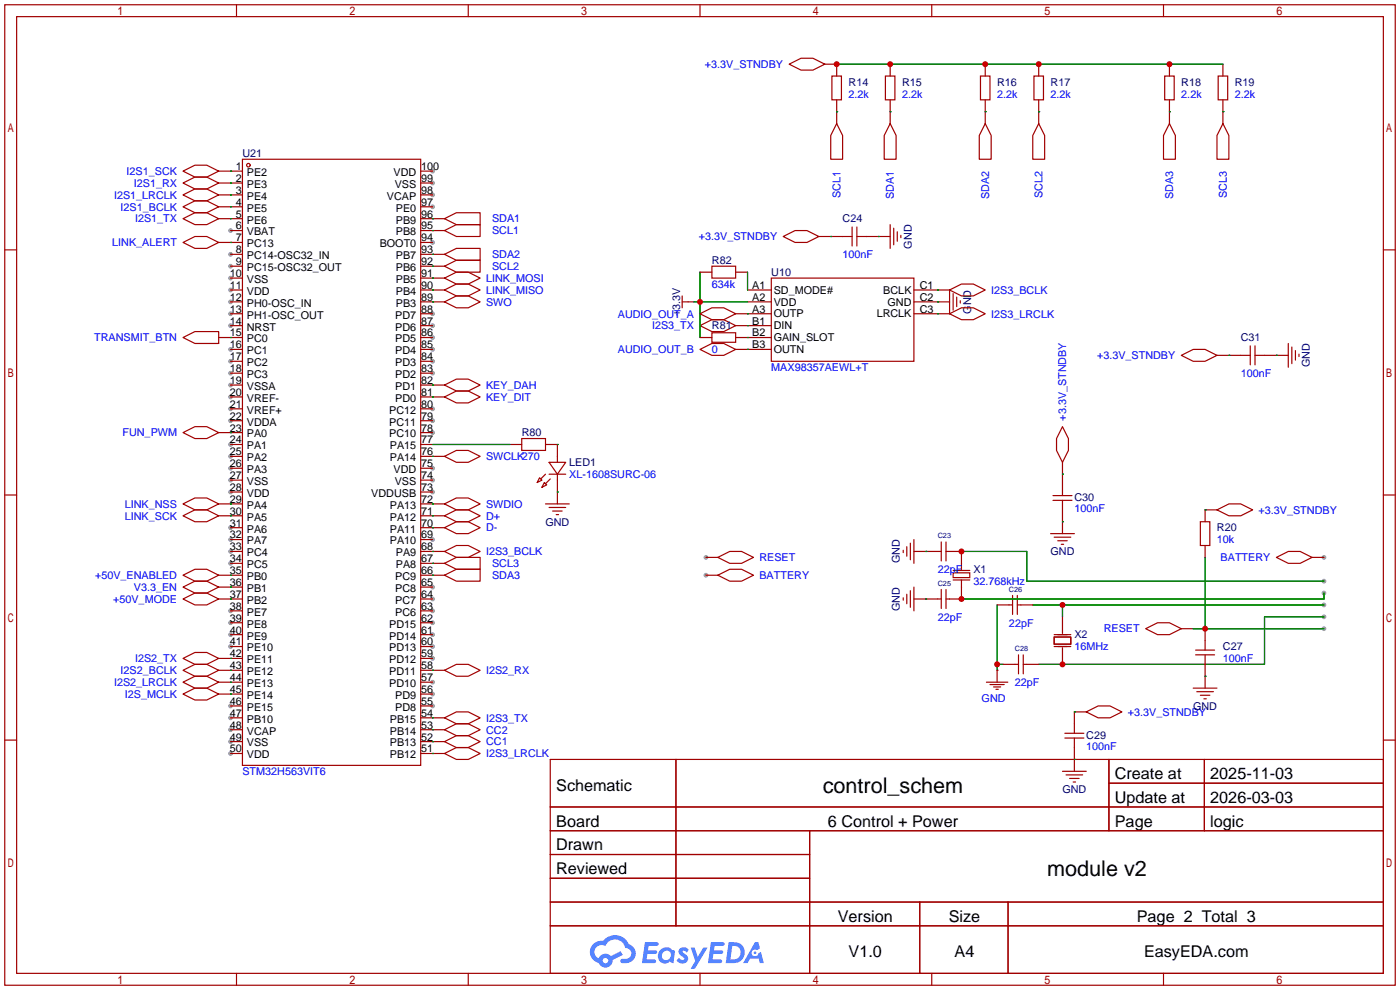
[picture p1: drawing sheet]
<svg xmlns="http://www.w3.org/2000/svg" width="299mm" height="212mm" viewBox="0 0 299 212" stroke-linecap="round" stroke-linejoin="round" font-family="sans-serif">
<g fill="#999">
<circle cx="283" cy="119.1" r=".51"/>
<circle cx="49.3" cy="49.3" r=".51"/>
<circle cx="49.3" cy="54.4" r=".51"/>
<circle cx="49.3" cy="56.9" r=".51"/>
<circle cx="49.3" cy="59.4" r=".51"/>
<circle cx="49.3" cy="62" r=".51"/>
<circle cx="49.3" cy="64.5" r=".51"/>
<circle cx="49.3" cy="67.1" r=".51"/>
<circle cx="49.3" cy="69.6" r=".51"/>
<circle cx="49.3" cy="74.7" r=".51"/>
<circle cx="49.3" cy="77.2" r=".51"/>
<circle cx="49.3" cy="79.8" r=".51"/>
<circle cx="49.3" cy="82.3" r=".51"/>
<circle cx="49.3" cy="84.8" r=".51"/>
<circle cx="49.3" cy="87.4" r=".51"/>
<circle cx="49.3" cy="89.9" r=".51"/>
<circle cx="49.3" cy="95" r=".51"/>
<circle cx="49.3" cy="97.5" r=".51"/>
<circle cx="49.3" cy="100.1" r=".51"/>
<circle cx="49.3" cy="102.6" r=".51"/>
<circle cx="49.3" cy="105.2" r=".51"/>
<circle cx="49.3" cy="112.8" r=".51"/>
<circle cx="49.3" cy="115.3" r=".51"/>
<circle cx="49.3" cy="117.9" r=".51"/>
<circle cx="49.3" cy="120.4" r=".51"/>
<circle cx="49.3" cy="130.6" r=".51"/>
<circle cx="49.3" cy="133.1" r=".51"/>
<circle cx="49.3" cy="135.6" r=".51"/>
<circle cx="49.3" cy="138.2" r=".51"/>
<circle cx="49.3" cy="150.9" r=".51"/>
<circle cx="49.3" cy="153.4" r=".51"/>
<circle cx="49.3" cy="156" r=".51"/>
<circle cx="49.3" cy="158.5" r=".51"/>
<circle cx="49.3" cy="161" r=".51"/>
<circle cx="92.5" cy="150.9" r=".51"/>
<circle cx="92.5" cy="148.3" r=".51"/>
<circle cx="92.5" cy="145.8" r=".51"/>
<circle cx="92.5" cy="140.7" r=".51"/>
<circle cx="92.5" cy="138.2" r=".51"/>
<circle cx="92.5" cy="135.6" r=".51"/>
<circle cx="92.5" cy="133.1" r=".51"/>
<circle cx="92.5" cy="130.6" r=".51"/>
<circle cx="92.5" cy="128" r=".51"/>
<circle cx="92.5" cy="125.5" r=".51"/>
<circle cx="92.5" cy="115.3" r=".51"/>
<circle cx="92.5" cy="105.2" r=".51"/>
<circle cx="92.5" cy="102.6" r=".51"/>
<circle cx="92.5" cy="100.1" r=".51"/>
<circle cx="92.5" cy="92.5" r=".51"/>
<circle cx="92.5" cy="89.9" r=".51"/>
<circle cx="92.5" cy="87.4" r=".51"/>
<circle cx="92.5" cy="79.8" r=".51"/>
<circle cx="92.5" cy="77.2" r=".51"/>
<circle cx="92.5" cy="74.7" r=".51"/>
<circle cx="92.5" cy="72.1" r=".51"/>
<circle cx="92.5" cy="69.6" r=".51"/>
<circle cx="92.5" cy="67.1" r=".51"/>
<circle cx="92.5" cy="51.8" r=".51"/>
<circle cx="92.5" cy="44.2" r=".51"/>
<circle cx="92.5" cy="41.7" r=".51"/>
<circle cx="92.5" cy="39.1" r=".51"/>
<circle cx="92.5" cy="36.6" r=".51"/>
<circle cx="150.9" cy="119.1" r=".51"/>
<circle cx="150.9" cy="122.9" r=".51"/>
<circle cx="283" cy="129.3" r=".51"/>
<circle cx="283" cy="131.8" r=".51"/>
<circle cx="283" cy="134.4" r=".51"/>
<circle cx="283" cy="126.7" r=".51"/>
<circle cx="283" cy="124.2" r=".51"/>
</g>
<g fill="none" stroke="#a10000" stroke-width=".25">
<path d="M1 1h297.2v209.6h-297.2zM3.6 3.6h292.1v204.4h-292.1zM50.5 1v2.6M100.1 1v2.6M149.6 1v2.6M199.1 1v2.6M248.7 1v2.6M1 53.4h2.6M295.7 53.4h2.5M1 105.8h2.6M295.7 105.8h2.5M1 158.2h2.6"/>
<path d="M295.7 158.2h2.5M117.6 162.3h178.1v45.7h-178.1zM117.6 172.5h178.1M117.6 177.5h178.1M144.5 162.3v35.6M173 177.5v30.5M237 162.3v15.2M237 167.4h58.7M257.4 162.3v15.2M117.6 182.6h55.4M117.6 192.8h178.1M117.6 187.7h55.4"/>
<path d="M117.6 197.9h178.1M196.6 192.8v15.2M215.4 192.8v15.2M50.5 208v2.6M100.1 208v2.6M149.6 208v2.6M199.1 208v2.6M248.7 208v2.6"/>
</g>
<g fill="#5487ff">
<path d="M145.3 202.7a1.3 1.3 0 0 1 1.9 .3l-.4 .6a.54 .54 0 0 0-.9-.2l.1 .2a1.34 1.34 0 0 1 .9 1.8 1.47 1.47 0 0 1-2.3-.1l.5-.6 .8 .5a.31 .31 0 0 0 .4-.3 .31 .31 0 0 0-.3-.4 1.12 1.12 0 0 1-.7-1.8z"/>
<path d="M147.6 202.5h.9l.6 2 1.2-2h.9l-2.7 4.6h-.9l1-1.7z"/>
<path d="M137.8 201.4h1.7a1.31 1.31 0 0 1 1.2 .2 .4 .4 0 0 1-.3 .5l-1.8 .1-.1 .9h1.6a.4 .4 0 0 1 .4 .4 .4 .4 0 0 1-.5 .4h-1.6l-.2 1.2h1.4a.46 .46 0 0 1 .5 0 .46 .46 0 0 1 .1 .5l-.4 .2h-2.6z"/>
<path d="M151.9 201.4h1.7a1.32 1.32 0 0 1 1.2 .2 .39 .39 0 0 1-.3 .5l-1.8 .1-.1 .9h1.6a.4 .4 0 0 1 .4 .4 .4 .4 0 0 1-.4 .4h-1.7l-.2 1.2h1.4a.46 .46 0 0 1 .5 0 .46 .46 0 0 1 .1 .5l-.4 .2h-2.6z"/>
<path d="M161.3 201.4h.8l.3 1.3-.6 .4a.75 .75 0 0 0-1.1 .3 .75 .75 0 0 0 .5 1 .75 .75 0 0 0 .9-.7l.5-.2 .6 2.3h-.8l-.3-.9h-1.8l-.5 .9h-1z"/>
<path d="M155.7 201.4l-.6 4.4h1.5a2.27 2.27 0 0 0 2.6-2.2 2.27 2.27 0 0 0-2.7-2.2zM156.5 202.1a1.5 1.5 0 0 1 1.8 1.6 1.5 1.5 0 0 1-1.9 1.4h-.3z"/>
<path d="M141.2 203a1.6 1.6 0 0 0-.3 2.3 1.6 1.6 0 0 0 2.3 .2l.7 .3 .3-2.4-.1-.3-.5-.1a1.58 1.58 0 0 0-2.4 0zM141.8 203.5a.98 .98 0 0 1 1.6 .4 .98 .98 0 0 1-1.1 1.3 .94 .94 0 0 1-.9-.7 .94 .94 0 0 1 .4-1z"/>
<path d="M126.8 201.8a2.37 2.37 0 0 0 1.1 4 1.54 1.54 0 0 0 1.8 1 1.54 1.54 0 0 0 1.2-1.6l2.2-1.1-.5-.8-2 1a1.57 1.57 0 0 0-2.7 .5 1.5 1.5 0 0 1-.7-2.1 1.5 1.5 0 0 1 2.2-.5 2.23 2.23 0 0 1 2.3-1.4 2.23 2.23 0 0 1 2 1.8 1.16 1.16 0 0 1 1.2 1.1 1.16 1.16 0 0 1-1.1 1.2h-.7a.47 .47 0 0 0-.5 .4 .47 .47 0 0 0 .4 .5 2.17 2.17 0 0 0 2.5-.9 2.17 2.17 0 0 0-.3-2.7l-.8-.4a3.2 3.2 0 0 0-5.5-.7l-1.1 .1zM128.8 205.3a.6 .6 0 0 1 1.2 0 .6 .6 0 0 1-1.2 0z"/>
<circle cx="161.4" cy="203.6" r=".28"/>
</g>
<g fill="none" stroke="#008700" stroke-width=".25">
<path d="M178.8 13.7h82.6M49.3 39.1h.1M49.3 36.6h.1M178.8 23.9h.1M190.2 23.9h.1M210.6 23.9h.1M222 23.9h.1M249.9 23.9h.1M261.4 23.9h.1M49.3 46.7h.1M49.3 41.7h.1M49.3 44.2h.1"/>
<path d="M49.3 51.8h.1M92.5 46.7h.1M92.5 49.3h.1M92.5 59.4h.1M92.5 56.9h.1M92.5 54.4h.1M149.6 58.2v13.9M159.8 58.2v3.8M177.5 50.5h.1M187.7 50.5h.1M49.3 72.1h.1M92.5 62h.1"/>
<path d="M92.5 64.5h.1M148.3 64.5h11.5M159.8 69.6h.1M159.8 67.1h.1M159.8 74.7h.1M159.8 72.1h.1M200.4 62h.1M200.4 67.1h.1M200.4 64.5h.1M262.6 75.9h.1M272.8 75.9h.1M49.3 92.5h.1"/>
<path d="M92.5 84.8h.1M92.5 82.3h.1M92.5 97.5h.1M92.5 95h16.5M119.1 95h.1M49.3 110.2h.1M49.3 107.7h.1M92.5 117.9h.1M92.5 110.2h.1M92.5 112.8h.1M92.5 107.7h.1M119.1 105.2h.1"/>
<path d="M197.9 117.9h.1M205.5 117.9h14v6.3h63.5M227.1 101.3h.1M227.1 111.5h.1M257.6 109h.1M257.6 119.1v15.3M49.3 122.9h.1M49.3 125.5h.1M49.3 128h.1M92.5 122.9h.1M92.5 120.4h.1M197.9 128h.1"/>
<path d="M213.1 129.3v14M220.7 129.3h62.3M227.1 129.3v2.5M255 134.4h28M283 131.8h-12.7v10.2h-48.3M283 126.7v1.3h-77.5M49.3 143.3h.1M49.3 140.7h.1M49.3 145.8h.1M49.3 148.3h.1M92.5 143.3h.1M92.5 153.4h.1"/>
<path d="M92.5 158.5h.1M92.5 156h.1M213.1 142h1.3M229.6 152.1h.1M257.6 144.5h.1M92.5 161h.1M229.6 162.3h.1"/>
</g>
<g fill="none" stroke="#a10000" stroke-width=".25">
<path d="M168.7 13.7l2.5-1.3h2.5l2.6 1.3-2.6 1.3h-2.5zM176.3 13.7h2.5v2.6M177.8 16.3h2v5h-2zM189.2 16.3h2.1v5h-2.1zM190.2 13.7v2.6M209.5 16.3h2.1v5h-2.1zM210.6 13.7v2.6M221 16.3h2v5h-2zM222 13.7v2.6M248.9 16.3h2.1v5h-2.1zM249.9 13.7v2.6M260.3 16.3h2.1v5h-2.1z"/>
<path d="M261.4 13.7v2.6M39.1 39.1l2.6-1.3h2.5l2.5 1.3-2.5 1.3h-2.5zM39.1 36.6l2.6-1.3h2.5l2.5 1.3-2.5 1.2h-2.5zM46.7 36.6h5.1M46.7 39.1h5.1M51.8 34h38.1v129.6h-38.1zM89.9 36.6h2.6M89.9 39.1h2.6M178.8 26.4l1.3 2.6v5h-2.6v-5zM178.8 21.3v5.1M190.2 26.4l1.3 2.6v5h-2.5v-5zM190.2 21.3v5.1"/>
<path d="M210.6 26.4l1.2 2.6v5h-2.5v-5zM210.6 21.3v5.1M222 26.4l1.3 2.6v5h-2.6v-5zM222 21.3v5.1M249.9 26.4l1.3 2.6v5h-2.5v-5zM249.9 21.3v5.1M261.4 26.4l1.2 2.6v5h-2.5v-5zM261.4 21.3v5.1M39.1 46.7l2.6-1.2h2.5l2.5 1.2-2.5 1.3h-2.5zM39.1 41.7l2.6-1.3h2.5l2.5 1.3-2.5 1.2h-2.5zM39.1 44.2l2.6-1.3h2.5l2.5 1.3-2.5 1.3h-2.5zM39.1 51.8l2.6-1.3h2.5l2.5 1.3-2.5 1.3h-2.5z"/>
<path d="M46.7 46.7h5.1M46.7 41.7h5.1M46.7 44.2h5.1M46.7 51.8h5.1M49.3 49.3h2.5M49.3 54.4h2.5M49.3 56.9h2.5M49.3 59.4h2.5M89.9 49.3h5.1M89.9 46.7h5.1M89.9 41.7h2.6M89.9 44.2h2.6"/>
<path d="M89.9 51.8h2.6M89.9 54.4h5.1M89.9 56.9h5.1M89.9 59.4h5.1M95 49.3l2.5-1.3h5.1v2.5h-5.1zM95 46.7l2.5-1.2h5.1v2.5h-5.1zM95 59.4l2.5-1.2h2.6l2.5 1.2-2.5 1.3h-2.6zM95 56.9l2.5-1.3h5.1v2.6h-5.1zM95 54.4l2.5-1.3h5.1v2.5h-5.1zM149.6 58.2h2.5M152.1 56.9h5.1v2.5h-5.1zM157.2 58.2h2.6"/>
<path d="M164.8 59.4h30.5v17.8h-30.5zM167.4 50.5l2.5-1.2h2.6l2.5 1.2-2.5 1.3h-2.6zM175 50.5h7.1M182.1 48.5v4.1M183.1 50.5h7.1M183.1 48.5v4.1M190.2 48v5.1M191 48.8v3.5M191.8 49.5v2.1M192.5 50.3v.5M39.1 72.1l2.6-1.2h5v2.5h-5zM46.7 72.1h5.1"/>
<path d="M49.3 64.5h2.5M49.3 62h2.5M49.3 67.1h2.5M49.3 69.6h2.5M49.3 74.7h2.5M49.3 77.2h2.5M49.3 79.8h2.5M89.9 64.5h5.1M89.9 62h5.1M89.9 67.1h2.6M89.9 69.6h2.6M89.9 72.1h2.6"/>
<path d="M89.9 74.7h2.6M89.9 77.2h2.6M89.9 79.8h2.6M95 62l2.5-1.3h2.6l2.5 1.3-2.5 1.2h-2.6zM95 64.5l2.5-1.3h2.6l2.5 1.3-2.5 1.3h-2.6zM145.8 64.5h2.5M145.8 63.2v2.6M149.6 69.6l2.5-1.3h2.6l2.5 1.3-2.5 1.3h-2.6zM149.6 67.1l2.5-1.3h2.6l2.5 1.3-2.5 1.2h-2.6zM149.6 74.7l2.5-1.3h2.6l2.5 1.3-2.5 1.2h-2.6zM149.6 72.1h2.5M152.1 71.1h5.1v2.1h-5.1z"/>
<path d="M157.2 67.1h7.6M157.2 69.6h7.6M157.2 72.1h7.6M157.2 74.7h7.6M159.8 64.5h5M159.8 62h5M195.3 64.5h7.6M195.3 62h7.6M195.3 67.1h7.6M202.9 62l2.6-1.3h2.5l2.6 1.3-2.6 1.2h-2.5zM202.9 67.1l2.6-1.3h2.5l2.6 1.3-2.6 1.2h-2.5zM202.9 62v5.1"/>
<path d="M203.7 62.7v3.6M204.5 63.5v2M205.2 64.3v.5M252.5 75.9l2.5-1.2h2.6l2.5 1.2-2.5 1.3h-2.6zM260.1 75.9h7.1M267.2 73.9v4.1M268.2 75.9h7.1M268.2 73.9v4.1M275.3 73.4v5.1M276.1 74.2v3.5M276.9 74.9v2.1M277.6 75.7v.5"/>
<path d="M39.1 92.5l2.6-1.3h2.5l2.5 1.3-2.5 1.2h-2.5zM46.7 92.5h5.1M49.3 82.3h2.5M49.3 84.8h2.5M49.3 87.4h2.5M49.3 89.9h2.5M49.3 95h2.5M49.3 97.5h2.5M89.9 82.3h5.1M89.9 84.8h5.1M89.9 87.4h2.6M89.9 89.9h2.6"/>
<path d="M89.9 92.5h2.6M89.9 95h2.6M89.9 97.5h5.1M95 84.8l2.5-1.2h2.6l2.5 1.2-2.5 1.3h-2.6zM95 82.3l2.5-1.3h2.6l2.5 1.3-2.5 1.3h-2.6zM95 97.5l2.5-1.2h2.6l2.5 1.2-2.5 1.3h-2.6zM109 95h2.5M111.5 93.7h5.1v2.6h-5.1zM116.6 95h2.5v3.8M117.3 98.8h3.6l-1.8 2.5zM227.1 91.2l1.2 2.5v2.6l-1.2 2.5-1.3-2.5v-2.6zM227.1 98.8v7.1"/>
<path d="M39.1 110.2l2.6-1.2h2.5l2.5 1.2-2.5 1.3h-2.5zM39.1 107.7l2.6-1.3h2.5l2.5 1.3-2.5 1.3h-2.5zM46.7 110.2h5.1M46.7 107.7h5.1M49.3 117.9h2.5M49.3 112.8h2.5M49.3 100.1h2.5M49.3 102.6h2.5M49.3 105.2h2.5M49.3 115.3h2.5M89.9 117.9h5.1M89.9 112.8h5.1"/>
<path d="M89.9 110.2h5.1M89.9 100.1h2.6M89.9 102.6h2.6M89.9 105.2h2.6M89.9 107.7h5.1M89.9 115.3h2.6M95 112.8l2.5-1.3h2.6l2.5 1.3-2.5 1.2h-2.6zM95 110.2l2.5-1.2h2.6l2.5 1.2-2.5 1.3h-2.6zM95 117.9l2.5-1.3h2.6l2.5 1.3-2.5 1.2h-2.6zM95 107.7l2.5-1.3h2.6l2.5 1.3-2.5 1.3h-2.6zM115.3 102.1l.5 .5-1 .5zM116.3 103.1l.5 .5-1 .5z"/>
<path d="M116.6 107.7h5.1M116.6 101.3l-1 1.1M117.3 101.3h3.6M117.3 108.5h3.6M117.6 102.4l-1 1M118.1 109.2h2M118.9 110h.5M119.1 101.3v6.4M150.9 119.1h2.5M153.4 119.1l2.6-1.2h2.5l2.5 1.2-2.5 1.3h-2.5zM193 117.6v.5M193.8 116.8v2.1"/>
<path d="M194.6 116.1v3.5M195.3 117.9h5.9M195.3 115.3v5.1M201.2 115.8v4.1M202.2 117.9h3.3v4M202.2 115.8v4.1M224.5 114h5.1M225 106.9h4.1M225 105.9h4.1M225.3 114.8h3.6M226.1 115.6h2M226.8 116.3h.5"/>
<path d="M227.1 106.9v7.1M256.5 111.5h2.1v5.1h-2.1zM257.6 116.6v2.5M260.1 109l2.5-1.3h2.6l2.5 1.3-2.5 1.2h-2.6zM260.1 109h-2.5v2.5M272.8 119.1l2.5-1.2h2.6l2.5 1.2-2.5 1.3h-2.6zM280.4 119.1h2.6M39.1 122.9l2.6-1.2h2.5l2.5 1.2-2.5 1.3h-2.5zM39.1 125.5l2.6-1.3h2.5l2.5 1.3-2.5 1.2h-2.5zM39.1 128l2.6-1.3h2.5l2.5 1.3-2.5 1.3h-2.5zM46.7 128h5.1M46.7 122.9h5.1"/>
<path d="M46.7 125.5h5.1M49.3 135.6h2.5M49.3 138.2h2.5M49.3 120.4h2.5M49.3 130.6h2.5M49.3 133.1h2.5M89.9 128h2.6M89.9 135.6h2.6M89.9 138.2h2.6M89.9 120.4h5.1M89.9 122.9h5.1M89.9 125.5h2.6"/>
<path d="M89.9 130.6h2.6M89.9 133.1h2.6M95 120.4l2.5-1.3h5.1v2.6h-5.1zM95 122.9l2.5-1.2h5.1v2.5h-5.1zM150.9 122.9h2.5M153.4 122.9l2.6-1.2h2.5l2.5 1.2-2.5 1.3h-2.5zM193 127.8v.5M193.8 127v2M194.6 126.2v3.6M195.3 128h5.9M195.3 125.5v5.1M201.2 126v4"/>
<path d="M202.2 126v4M203.7 122.4h3.6v1h-3.6zM203.7 124h3.6M203.7 121.9h3.6M205.5 124v4h-3.3M213.1 129.3h3.3M216.4 127.3v4M217.4 127.3v4M217.4 129.3h3.3M217.7 140v4M218.7 140v4M225.3 136.1h3.6v1.6h-3.6z"/>
<path d="M225.3 135.6h3.6M225.3 138.2h3.6M227.1 131.8v3.6M227.1 138.4v3.6M244.9 134.4l2.5-1.3h2.5l2.6 1.3-2.6 1.2h-2.5zM252.5 134.4h2.5M255.5 138.9h4.1M255.5 140h4.1M257.6 134.4v4.5M257.6 140v7.1M39.1 140.7l2.6-1.3h2.5l2.5 1.3-2.5 1.3h-2.5zM39.1 145.8l2.6-1.3h2.5l2.5 1.3-2.5 1.3h-2.5z"/>
<path d="M39.1 143.3l2.6-1.3h2.5l2.5 1.3-2.5 1.2h-2.5zM39.1 148.3l2.6-1.2h2.5l2.5 1.2-2.5 1.3h-2.5zM46.7 145.8h5.1M46.7 140.7h5.1M46.7 143.3h5.1M46.7 148.3h5.1M49.3 158.5h2.5M49.3 156h2.5M49.3 150.9h2.5M49.3 153.4h2.5M89.9 145.8h2.6M89.9 158.5h5.1"/>
<path d="M89.9 156h5.1M89.9 140.7h2.6M89.9 143.3h5.1M89.9 148.3h2.6M89.9 150.9h2.6M89.9 153.4h5.1M95 158.5l2.5-1.3h2.6l2.5 1.3-2.5 1.3h-2.6zM95 156l2.5-1.3h2.6l2.5 1.3-2.5 1.2h-2.6zM95 143.3l2.5-1.3h2.6l2.5 1.3-2.5 1.2h-2.6zM95 153.4l2.5-1.3h2.6l2.5 1.3-2.5 1.3h-2.6zM210.8 145.8h4.6M211.6 146.3h3"/>
<path d="M212.3 146.8h1.6M212.9 147.3h.5M213.1 143.3h.1M213.1 143.3v2.5M214.4 142h3.3M218.7 142h3.3M227.6 157.7h4M227.6 156.7h4M229.6 157.7v7.1M232.2 152.1l2.5-1.2h2.5l2.6 1.2-2.6 1.3h-2.5zM232.2 152.1h-2.6v4.6M255 147.1h5.1"/>
<path d="M255.8 147.8h3.5M256.5 148.6h2.1M257.3 149.4h.5M49.3 161h2.5M89.9 161h5.1M95 161l2.5-1.2h2.6l2.5 1.2-2.5 1.3h-2.6zM227.1 164.8h5.1M227.8 165.6h3.6M228.6 166.4h2M229.4 167.1h.5"/>
<circle cx="53.1" cy="35.3" r=".38"/>
</g>
<g fill="#c00">
<circle cx="227.1" cy="129.3" r=".63"/>
<circle cx="227.1" cy="142" r=".63"/>
<circle cx="213.1" cy="142" r=".63"/>
<circle cx="257.6" cy="134.4" r=".63"/>
<circle cx="205.5" cy="128" r=".63"/>
<circle cx="205.5" cy="117.9" r=".63"/>
<circle cx="178.8" cy="13.7" r=".63"/>
<circle cx="190.2" cy="13.7" r=".63"/>
<circle cx="210.6" cy="13.7" r=".63"/>
<circle cx="222" cy="13.7" r=".63"/>
<circle cx="249.9" cy="13.7" r=".63"/>
<circle cx="149.6" cy="64.5" r=".63"/>
</g>
<g font-size="4.6">
<text x="175.8" y="169.4">control_schem</text>
<text x="223.8" y="187.2">module v2</text>
</g>
<g font-size="3.5">
<text x="238.3" y="166.5">Create at</text>
<text x="258.7" y="166.5">2025-11-03</text>
<text x="118.9" y="169.1">Schematic</text>
<text x="238.3" y="171.6">Update at</text>
<text x="258.7" y="171.6">2026-03-03</text>
<text x="118.9" y="176.7">Board</text>
<text x="176.9" y="176.7">6 Control + Power</text>
<text x="238.3" y="176.7">Page</text>
<text x="258.7" y="176.7">logic</text>
<text x="118.9" y="181.8">Drawn</text>
<text x="118.9" y="186.8">Reviewed</text>
<text x="179.1" y="197">Version</text>
<text x="202.8" y="197">Size</text>
<text x="243" y="197">Page 2 Total 3</text>
<text x="181.4" y="204.6">V1.0</text>
<text x="204" y="204.6">A4</text>
<text x="244.5" y="204.6">EasyEDA.com</text>
</g>
<g font-size="2.3" fill="#00f">
<text x="150.6" y="14.5">+3.3V_STNDBY</text>
<text x="181.4" y="20.9">2.2k</text>
<text x="192.8" y="20.9">2.2k</text>
<text x="213.1" y="20.9">2.2k</text>
<text x="224.5" y="20.9">2.2k</text>
<text x="252.5" y="20.9">2.2k</text>
<text x="263.9" y="20.9">2.2k</text>
<text x="27.1" y="37.4">I2S1_SCK</text>
<text x="28.6" y="39.9">I2S1_RX</text>
<text x="24.4" y="42.5">I2S1_LRCLK</text>
<text x="25.8" y="45">I2S1_BCLK</text>
<text x="28.9" y="47.5">I2S1_TX</text>
<text x="105.2" y="47.5">SDA1</text>
<text x="179.6" y="42.4" transform="rotate(-90 179.6 42.4)">SCL1</text>
<text x="191.1" y="42.6" transform="rotate(-90 191.1 42.6)">SDA1</text>
<text x="211.4" y="42.6" transform="rotate(-90 211.4 42.6)">SDA2</text>
<text x="222.8" y="42.4" transform="rotate(-90 222.8 42.4)">SCL2</text>
<text x="250.7" y="42.6" transform="rotate(-90 250.7 42.6)">SDA3</text>
<text x="262.2" y="42.4" transform="rotate(-90 262.2 42.4)">SCL3</text>
<text x="24" y="52.6">LINK_ALERT</text>
<text x="105.2" y="50.1">SCL1</text>
<text x="149.4" y="51.4">+3.3V_STNDBY</text>
<text x="105.2" y="57.7">SCL2</text>
<text x="105.2" y="55.2">SDA2</text>
<text x="180.1" y="55.2">100nF</text>
<text x="103.9" y="60.2">LINK_MOSI</text>
<text x="103.9" y="62.8">LINK_MISO</text>
<text x="103.9" y="65.3">SWO</text>
<text x="152.1" y="61.5">634k</text>
<text x="211.8" y="62.8">I2S3_BCLK</text>
<text x="132" y="67.9">AUDIO_OUT_A</text>
<text x="139.4" y="70.4">I2S3_TX</text>
<text x="211.8" y="67.9">I2S3_LRCLK</text>
<text x="20.1" y="72.9">TRANSMIT_BTN</text>
<text x="132" y="75.5">AUDIO_OUT_B</text>
<text x="152.1" y="75.5">0</text>
<text x="234.5" y="76.8">+3.3V_STNDBY</text>
<text x="103.9" y="83.1">KEY_DAH</text>
<text x="164.8" y="79.3">MAX98357AEWL+T</text>
<text x="265.2" y="80.6">100nF</text>
<text x="103.9" y="85.6">KEY_DIT</text>
<text x="227.9" y="89.9" transform="rotate(-90 227.9 89.9)">+3.3V_STNDBY</text>
<text x="26.2" y="93.3">FUN_PWM</text>
<text x="103.9" y="98.3">SWCLK270</text>
<text x="121.7" y="102.2">XL-1608SURC-06</text>
<text x="26.7" y="111">LINK_SCK</text>
<text x="26.7" y="108.5">LINK_NSS</text>
<text x="103.9" y="113.6">D-</text>
<text x="103.9" y="111">D+</text>
<text x="103.9" y="108.5">SWDIO</text>
<text x="229.6" y="109.4">100nF</text>
<text x="269" y="109.8">+3.3V_STNDBY</text>
<text x="103.9" y="118.7">I2S3_BCLK</text>
<text x="162.3" y="119.9">RESET</text>
<text x="260.1" y="116.1">10k</text>
<text x="260.9" y="119.9">BATTERY</text>
<text x="20.3" y="123.7">+50V_ENABLED</text>
<text x="105.2" y="121.2">SCL3</text>
<text x="105.2" y="123.7">SDA3</text>
<text x="162.3" y="123.7">BATTERY</text>
<text x="200.4" y="122.5">22pF</text>
<text x="208" y="125">32.768kHz</text>
<text x="24.2" y="128.8">+50V_MODE</text>
<text x="28.6" y="126.3">V3.3_EN</text>
<text x="200.4" y="132.6">22pF</text>
<text x="215.6" y="133.9">22pF</text>
<text x="235.9" y="135.2">RESET</text>
<text x="28.9" y="141.5">I2S2_TX</text>
<text x="229.6" y="139">16MHz</text>
<text x="261.4" y="141.5">100nF</text>
<text x="24.4" y="146.6">I2S2_LRCLK</text>
<text x="25.8" y="144.1">I2S2_BCLK</text>
<text x="26.7" y="149.1">I2S_MCLK</text>
<text x="103.9" y="144.1">I2S2_RX</text>
<text x="216.9" y="146.6">22pF</text>
<text x="103.9" y="154.2">I2S3_TX</text>
<text x="209.8" y="150">GND</text>
<text x="241" y="153">+3.3V_STNDBY</text>
<text x="103.9" y="159.3">CC1</text>
<text x="103.9" y="156.8">CC2</text>
<text x="103.9" y="161.8">I2S3_LRCLK</text>
<text x="232.2" y="160.2">100nF</text>
<text x="51.8" y="165.7">STM32H563VIT6</text>
</g>
<g font-size="2.3" fill="#000080">
<text x="181.4" y="18.3">R14</text>
<text x="192.8" y="18.3">R15</text>
<text x="213.1" y="18.3">R16</text>
<text x="224.5" y="18.3">R17</text>
<text x="252.5" y="18.3">R18</text>
<text x="263.9" y="18.3">R19</text>
<text x="51.8" y="33.6">U21</text>
<text x="180.1" y="47.5">C24</text>
<text x="194.9" y="53.1" transform="rotate(-90 194.9 53.1)">GND</text>
<text x="152.1" y="56.4">R82</text>
<text x="164.8" y="59">U10</text>
<text x="145.3" y="67.6" transform="rotate(-90 145.3 67.6)">+3.3V</text>
<text x="152.1" y="70.4">R81</text>
<text x="207.6" y="67.1" transform="rotate(-90 207.6 67.1)">GND</text>
<text x="265.2" y="72.9">C31</text>
<text x="280" y="78.5" transform="rotate(-90 280 78.5)">GND</text>
<text x="111.5" y="93.3">R80</text>
<text x="121.7" y="99.6">LED1</text>
<text x="229.6" y="107.1">C30</text>
<text x="116.6" y="112.3">GND</text>
<text x="260.1" y="113.6">R20</text>
<text x="224.5" y="118.7">GND</text>
<text x="192.3" y="120.4" transform="rotate(-90 192.3 120.4)">GND</text>
<text x="208" y="122.5">X1</text>
<text x="192.3" y="130.6" transform="rotate(-90 192.3 130.6)">GND</text>
<text x="229.6" y="136.4">X2</text>
<text x="261.4" y="139">C27</text>
<text x="255" y="151.7">GND</text>
<text x="232.2" y="157.9">C29</text>
<text x="227.1" y="169.5">GND</text>
</g>
<g font-size="2.3">
<text x="50.4" y="36.3">1</text>
<text x="50.4" y="38.9">2</text>
<text x="50.4" y="41.4">3</text>
<text x="52.8" y="37.6">PE2</text>
<text x="52.8" y="40.2">PE3</text>
<text x="84.1" y="37.6">VDD</text>
<text x="84.4" y="40.2">VSS</text>
<text x="90" y="41.4">98</text>
<text x="90" y="38.9">99</text>
<text x="90" y="36.3">100</text>
<text x="50.4" y="44">4</text>
<text x="50.4" y="46.5">5</text>
<text x="52.8" y="42.7">PE4</text>
<text x="52.8" y="45.2">PE5</text>
<text x="52.8" y="47.8">PE6</text>
<text x="82.7" y="42.7">VCAP</text>
<text x="84.6" y="47.8">PB9</text>
<text x="84.6" y="45.2">PE0</text>
<text x="90" y="46.5">96</text>
<text x="90" y="44">97</text>
<text x="50.4" y="49">6</text>
<text x="50.4" y="51.6">7</text>
<text x="52.8" y="50.3">VBAT</text>
<text x="52.8" y="52.9">PC13</text>
<text x="81.1" y="52.9">BOOT0</text>
<text x="84.6" y="50.3">PB8</text>
<text x="90" y="51.6">94</text>
<text x="90" y="49">95</text>
<text x="49.1" y="59.2">10</text>
<text x="50.4" y="54.1">8</text>
<text x="50.4" y="56.7">9</text>
<text x="52.8" y="55.4">PC14-OSC32_IN</text>
<text x="52.8" y="57.9">PC15-OSC32_OUT</text>
<text x="84.6" y="57.9">PB6</text>
<text x="84.6" y="55.4">PB7</text>
<text x="90" y="59.2">91</text>
<text x="90" y="56.7">92</text>
<text x="90" y="54.1">93</text>
<text x="49.1" y="61.7">11</text>
<text x="49.1" y="64.3">12</text>
<text x="52.8" y="60.5">VSS</text>
<text x="52.8" y="63">VDD</text>
<text x="52.8" y="65.6">PH0-OSC_IN</text>
<text x="84.6" y="65.6">PB3</text>
<text x="84.6" y="63">PB4</text>
<text x="84.6" y="60.5">PB5</text>
<text x="90" y="64.3">89</text>
<text x="90" y="61.7">90</text>
<text x="160.8" y="61.7">A1</text>
<text x="160.8" y="64.3">A2</text>
<text x="165.4" y="62.8">SD_MODE#</text>
<text x="165.4" y="65.3">VDD</text>
<text x="188.8" y="62.8">BCLK</text>
<text x="189.7" y="65.3">GND</text>
<text x="196.6" y="61.7">C1</text>
<text x="196.6" y="64.3">C2</text>
<text x="49.1" y="66.8">13</text>
<text x="49.1" y="69.4">14</text>
<text x="49.1" y="71.9">15</text>
<text x="52.8" y="68.1">PH1-OSC_OUT</text>
<text x="52.8" y="70.6">NRST</text>
<text x="84.5" y="70.6">PD6</text>
<text x="84.5" y="68.1">PD7</text>
<text x="90" y="71.9">86</text>
<text x="90" y="69.4">87</text>
<text x="90" y="66.8">88</text>
<text x="160.8" y="66.8">A3</text>
<text x="160.8" y="69.4">B1</text>
<text x="160.8" y="71.9">B2</text>
<text x="165.4" y="67.8">OUTP</text>
<text x="165.4" y="70.4">DIN</text>
<text x="187.4" y="67.8">LRCLK</text>
<text x="196.6" y="66.8">C3</text>
<text x="49.1" y="74.4">16</text>
<text x="49.1" y="77">17</text>
<text x="52.8" y="73.2">PC0</text>
<text x="52.8" y="75.7">PC1</text>
<text x="84.5" y="75.7">PD4</text>
<text x="84.5" y="73.2">PD5</text>
<text x="90" y="77">84</text>
<text x="90" y="74.4">85</text>
<text x="160.8" y="74.4">B3</text>
<text x="165.4" y="72.9">GAIN_SLOT</text>
<text x="165.4" y="75.5">OUTN</text>
<text x="49.1" y="79.5">18</text>
<text x="49.1" y="82.1">19</text>
<text x="52.8" y="78.3">PC2</text>
<text x="52.8" y="80.8">PC3</text>
<text x="52.8" y="83.3">VSSA</text>
<text x="84.5" y="83.3">PD1</text>
<text x="84.5" y="80.8">PD2</text>
<text x="84.5" y="78.3">PD3</text>
<text x="90" y="82.1">82</text>
<text x="90" y="79.5">83</text>
<text x="49.1" y="84.6">20</text>
<text x="49.1" y="87.1">21</text>
<text x="49.1" y="89.7">22</text>
<text x="52.8" y="85.9">VREF-</text>
<text x="52.8" y="88.4">VREF+</text>
<text x="83.2" y="88.4">PC12</text>
<text x="84.5" y="85.9">PD0</text>
<text x="90" y="89.7">79</text>
<text x="90" y="87.1">80</text>
<text x="90" y="84.6">81</text>
<text x="49.1" y="92.2">23</text>
<text x="49.1" y="94.8">24</text>
<text x="52.8" y="91">VDDA</text>
<text x="52.8" y="93.5">PA0</text>
<text x="83.2" y="93.5">PC10</text>
<text x="83.2" y="91">PC11</text>
<text x="90" y="94.8">77</text>
<text x="90" y="92.2">78</text>
<text x="49.1" y="97.3">25</text>
<text x="49.1" y="99.8">26</text>
<text x="52.8" y="96">PA1</text>
<text x="52.8" y="98.6">PA2</text>
<text x="52.8" y="101.1">PA3</text>
<text x="83.3" y="98.6">PA14</text>
<text x="83.3" y="96">PA15</text>
<text x="84.1" y="101.1">VDD</text>
<text x="90" y="99.8">75</text>
<text x="90" y="97.3">76</text>
<text x="49.1" y="102.4">27</text>
<text x="49.1" y="104.9">28</text>
<text x="49.1" y="107.5">29</text>
<text x="52.8" y="103.7">VSS</text>
<text x="52.8" y="106.2">VDD</text>
<text x="79.4" y="106.2">VDDUSB</text>
<text x="84.4" y="103.7">VSS</text>
<text x="90" y="107.5">72</text>
<text x="90" y="104.9">73</text>
<text x="90" y="102.4">74</text>
<text x="49.1" y="110">30</text>
<text x="49.1" y="112.5">31</text>
<text x="52.8" y="108.7">PA4</text>
<text x="52.8" y="111.3">PA5</text>
<text x="52.8" y="113.8">PA6</text>
<text x="83.3" y="113.8">PA11</text>
<text x="83.3" y="111.3">PA12</text>
<text x="83.3" y="108.7">PA13</text>
<text x="90" y="112.5">70</text>
<text x="90" y="110">71</text>
<text x="49.1" y="115.1">32</text>
<text x="49.1" y="117.6">33</text>
<text x="52.8" y="116.4">PA7</text>
<text x="52.8" y="118.9">PC4</text>
<text x="83.3" y="116.4">PA10</text>
<text x="84.6" y="118.9">PA9</text>
<text x="90" y="117.6">68</text>
<text x="90" y="115.1">69</text>
<text x="49.1" y="120.2">34</text>
<text x="49.1" y="122.7">35</text>
<text x="49.1" y="125.2">36</text>
<text x="52.8" y="121.4">PC5</text>
<text x="52.8" y="124">PB0</text>
<text x="84.5" y="124">PC9</text>
<text x="84.6" y="121.4">PA8</text>
<text x="90" y="125.2">65</text>
<text x="90" y="122.7">66</text>
<text x="90" y="120.2">67</text>
<text x="49.1" y="127.8">37</text>
<text x="49.1" y="130.3">38</text>
<text x="52.8" y="126.5">PB1</text>
<text x="52.8" y="129.1">PB2</text>
<text x="52.8" y="131.6">PE7</text>
<text x="84.5" y="131.6">PC6</text>
<text x="84.5" y="129.1">PC7</text>
<text x="84.5" y="126.5">PC8</text>
<text x="90" y="130.3">63</text>
<text x="90" y="127.8">64</text>
<text x="49.1" y="132.9">39</text>
<text x="49.1" y="135.4">40</text>
<text x="49.1" y="137.9">41</text>
<text x="52.8" y="134.1">PE8</text>
<text x="52.8" y="136.7">PE9</text>
<text x="83.2" y="136.7">PD14</text>
<text x="83.2" y="134.1">PD15</text>
<text x="90" y="137.9">60</text>
<text x="90" y="135.4">61</text>
<text x="90" y="132.9">62</text>
<text x="49.1" y="140.5">42</text>
<text x="49.1" y="143">43</text>
<text x="52.8" y="139.2">PE10</text>
<text x="52.8" y="141.8">PE11</text>
<text x="83.2" y="141.8">PD12</text>
<text x="83.2" y="139.2">PD13</text>
<text x="90" y="143">58</text>
<text x="90" y="140.5">59</text>
<text x="49.1" y="145.6">44</text>
<text x="49.1" y="148.1">45</text>
<text x="52.8" y="144.3">PE12</text>
<text x="52.8" y="146.8">PE13</text>
<text x="52.8" y="149.4">PE14</text>
<text x="83.2" y="146.8">PD10</text>
<text x="83.2" y="144.3">PD11</text>
<text x="84.5" y="149.4">PD9</text>
<text x="90" y="148.1">56</text>
<text x="90" y="145.6">57</text>
<text x="49.1" y="150.6">46</text>
<text x="49.1" y="153.2">47</text>
<text x="49.1" y="155.7">48</text>
<text x="52.8" y="151.9">PE15</text>
<text x="52.8" y="154.5">PB10</text>
<text x="83.3" y="154.5">PB15</text>
<text x="84.5" y="151.9">PD8</text>
<text x="90" y="155.7">53</text>
<text x="90" y="153.2">54</text>
<text x="90" y="150.6">55</text>
<text x="49.1" y="158.3">49</text>
<text x="49.1" y="160.8">50</text>
<text x="52.8" y="157">VCAP</text>
<text x="52.8" y="159.5">VSS</text>
<text x="83.3" y="159.5">PB13</text>
<text x="83.3" y="157">PB14</text>
<text x="90" y="160.8">51</text>
<text x="90" y="158.3">52</text>
<text x="52.8" y="162.1">VDD</text>
<text x="83.3" y="162.1">PB12</text>
</g>
<g font-size="1.6" fill="#000080">
<text x="200.4" y="115">C23</text>
<text x="200.4" y="125.2">C25</text>
<text x="215.6" y="126.4">C26</text>
<text x="216.9" y="139.1">C28</text>
</g>
</svg>
